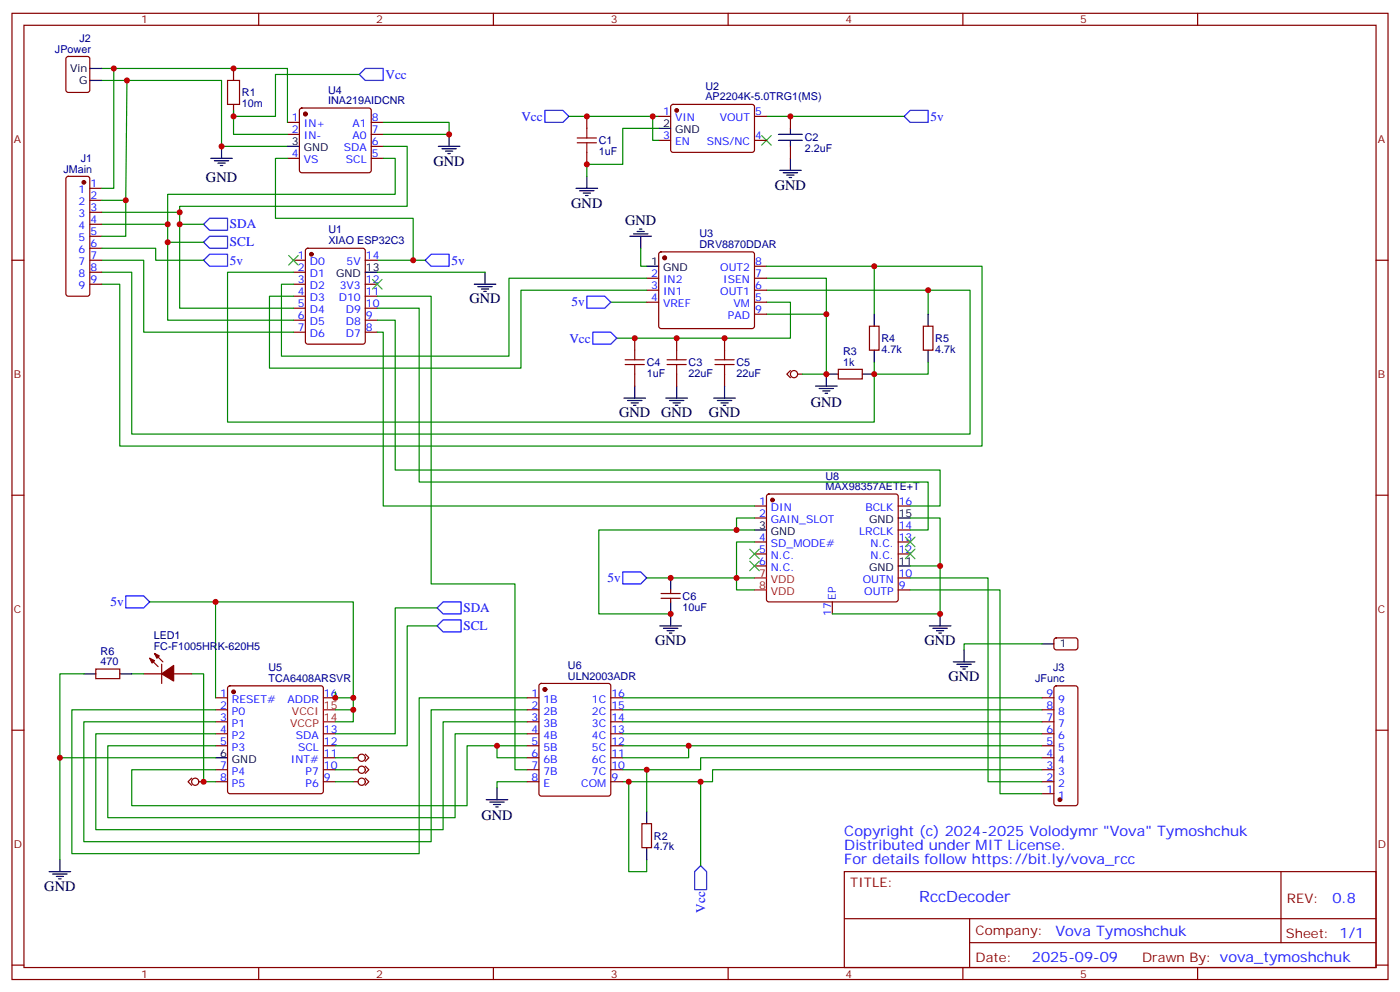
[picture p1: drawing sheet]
<svg xmlns="http://www.w3.org/2000/svg" width="412mm" height="292mm" viewBox="0 0 412 292" stroke-linecap="round" stroke-linejoin="round" font-family="sans-serif">
<g fill="none" stroke="#870000" stroke-width=".35">
<path d="M3.5 3.9h405.4v284.4h-405.4zM7.1 7.4h398.2v277.3h-398.2zM19.6 16.8l.5-.2h5.7l.6 .4 .1 9.5-.5 .6-5.9 .1-.6-.5-.1-9.4zM76.2 3.9v3.5M145.3 3.9v3.5M214.5 3.9v3.5M283.6 3.9v3.5M352.8 3.9v3.5M68.8 20.1v3.6M68.8 30.7v3.6M84.7 36h3.5M84.7 39.5h3.5"/>
<path d="M88.4 32l.5-.2h19.8l.5 .2 .2 .5v17.6l-.3 .5-.4 .2h-19.8l-.5-.2-.2-.5v-17.6zM109.4 36h3.5M109.4 39.5h3.5M172.9 34.3v3.5M194 34.3h3.6M197.8 30.9l.5-.2 23.5 .1 .4 .6v13l-.7 .4h-23.5l-.4-.7v-12.7zM222.2 34.3h3.6M232.8 34.3v3.5M19.6 52.1l.5-.2h5.7l.5 .2 .2 .5v33.9l-.3 .5-.4 .2h-5.7l-.5-.3-.2-.4v-33.9zM26.5 55.4h3.5M26.5 58.9h3.5M84.7 46.6h3.5"/>
<path d="M109.4 46.6h3.5M109.4 43.1h3.5M172.9 44.8v3.6M194 41.3h3.6M222.2 41.3h3.6M232.8 43.1v3.5M3.5 76.6h3.6M26.5 76.6h3.5M26.5 62.5h3.5M26.5 66h3.5M26.5 69.5h3.5M26.5 73.1h3.5"/>
<path d="M86.4 76.6h3.6M90.2 73.3l.5-.2h16.2l.6 .4 .1 27.1-.5 .6-16.4 .1-.7-.5v-27zM107.6 76.6h3.5M194.3 74.3l.4-.2h26.8l.5 .2 .2 .5v21.2l-.2 .5-.5 .2h-26.8l-.5-.2-.2-.5v-21.2zM222.2 78.4h3.6M405.3 76.6h3.6M26.5 80.1h3.5M26.5 83.6h3.5M86.4 80.1h3.6M86.4 83.6h3.6M86.4 87.2h3.6M86.4 90.7h3.6"/>
<path d="M86.4 94.2h3.6M86.4 97.8h3.6M107.6 83.6h3.5M107.6 87.2h3.5M107.6 90.7h3.5M107.6 94.2h3.5M107.6 97.8h3.5M187 99.5v3.5M190.5 81.9h3.5M190.5 85.4h3.5M190.5 88.9h3.5M199.3 99.5v3.5"/>
<path d="M213.4 99.5v3.5M222.2 81.9h3.6M222.2 85.4h3.6M222.2 88.9h3.6M222.2 92.5h3.6M256.1 96h2.8v7h-2.8zM272 96h2.8v7h-2.8zM187 110.1v3.5M199.3 110.1v3.5M213.4 110.1v3.5M232.8 109l-1 1.1 1 1.1M234.9 110.1h1.5"/>
<path d="M246.9 108.7h7.1v2.8h-7.1zM3.5 145.7h3.6M222.2 148.9h3.6M222.2 152.4h3.6M222.2 159.5h3.6M226 145.6l.5-.2h37.4l.5 .2 .2 .5v30.3l-.3 .5-.4 .2h-37.4l-.5-.2-.2-.5v-30.3zM264.6 148.9h3.5M264.6 159.5h3.5M264.6 156h3.5M405.3 145.7h3.6M194.7 174.7h5.7M194.7 176.1h5.7"/>
<path d="M197.6 173.6v1.1M197.6 176.1v1M222.2 163h3.6M222.2 166.5h3.6M245.2 177.1v3.6M264.6 163h3.5M264.6 173.6h3.5M264.6 170.1h3.5M28.2 196.9h7.1v2.8h-7.1zM42.3 198.3h5.3M44.1 193.7l2.5 2.5M45.5 192.3l2.5 2.5"/>
<path d="M47.6 195.5v5.6M51.2 198.3h5.2M310.7 187.9l.4-.2 6 .1 .4 .6-.1 2.4-.6 .4h-5.9l-.5-.7v-2.1zM3.5 214.9h3.6M63.5 205.4h3.5M63.5 208.9h3.5M63.5 212.4h3.5M63.5 215.9h3.5M63.5 219.5h3.5M67.3 202l.4-.2h26.8l.5 .2 .2 .5v30.4l-.2 .5-.5 .2h-26.8l-.5-.3-.2-.4v-30.4zM95.2 205.4h3.6M95.2 215.9h3.6"/>
<path d="M95.2 219.5h3.6M155.2 205.4h3.5M155.2 208.9h3.5M155.2 212.4h3.5M155.2 215.9h3.5M155.2 219.5h3.5M159 201.3l.5-.2h19.7l.7 .4v32.1l-.4 .6-20 .1-.7-.5-.1-32zM179.9 205.4h3.5M179.9 208.9h3.5M179.9 212.4h3.5M179.9 215.9h3.5M179.9 219.5h3.5"/>
<path d="M306.9 205.4h3.5M306.9 208.9h3.5M306.9 212.4h3.5M306.9 215.9h3.5M306.9 219.5h3.5M310.7 202l.4-.2h5.7l.5 .2 .2 .5v33.9l-.2 .5-.5 .2h-5.7l-.4-.2-.3-.5v-33.9zM405.3 214.9h3.6M56.4 229l-1 1 1 1.1M58.6 230h1.4M63.5 226.5h3.5M63.5 230h3.5M95.2 226.5h3.6"/>
<path d="M95.2 230h3.6M95.2 223h3.6M104.1 226.5h1.4M104.1 230h1.4M104.1 223h1.4M107.6 229l1.1 1-1.1 1.1M107.6 225.5l1.1 1-1.1 1.1M107.6 221.9l1.1 1.1-1.1 1M155.2 226.5h3.5M155.2 230h3.5M155.2 223h3.5M179.9 226.5h3.5"/>
<path d="M179.9 230h3.5M179.9 223h3.5M306.9 226.5h3.5M306.9 230h3.5M306.9 223h3.5M306.9 233.6h3.5M189.1 242.4h2.8v7h-2.8zM248.7 256.5h156.6v28.2h-156.6zM377.3 256.5v20.9M248.7 270.4h156.5M285.6 277.4h119.6M285.6 270.4v14.1"/>
<path d="M3.5 284h3.6M76.2 284.7v3.6M145.3 284.7v3.6M214.5 284.7v3.6M283.6 284.7v3.6M352.8 284.7v3.6M405.3 284h3.6"/>
<circle cx="233.9" cy="110.1" r="1.06"/>
<circle cx="57.5" cy="230" r="1.06"/>
<circle cx="106.5" cy="226.5" r="1.06"/>
<circle cx="106.5" cy="223" r="1.06"/>
<circle cx="106.5" cy="230" r="1.06"/>
</g>
<g fill="none" stroke="#00f" stroke-width=".35">
<path d="M107.6 20.1h5.3v3.6h-5.3l-1.8-1.8zM160.5 32.5h5.3l1.8 1.8-1.8 1.7h-5.3zM266.3 34.3l1.8-1.8h5.3v3.5h-5.3zM60 76.6l1.7-1.8h5.3v3.6h-5.3zM60 66l1.7-1.8h5.3v3.6h-5.3zM60 71.3l1.7-1.8h5.3v3.6h-5.3zM125.2 76.6l1.8-1.8h5.3v3.6h-5.3zM172.9 87.2h5.3l1.7 1.7-1.7 1.8h-5.3zM174.6 97.8h5.3l1.8 1.7-1.8 1.8h-5.3zM37 175.4h5.3l1.8 1.7-1.8 1.8h-5.3zM128.8 178.9l1.7-1.8h5.3v3.6h-5.3zM183.4 168.3h5.3l1.8 1.8-1.8 1.7h-5.3z"/>
<path d="M130.5 182.4h5.3v3.5h-5.3l-1.7-1.7zM206.4 254.7l1.7 1.8v5.3h-3.5v-5.3z"/>
</g>
<g fill="none" stroke="#008700" stroke-width=".35">
<path d="M30 23.7h35.3v19.4h19.4M30 20.1h54.7v15.9M33.5 20.1v35.3h-3.5M37.4 23.7l-.4 35.2h-7M68.8 32.5v7h15.9M105.8 21.9h-24.7v12.4h-12.3M112.9 36h19.4v3.5h-19.4M167.6 34.3h26.4M192.3 34.3v7h1.7M194 37.8h-10.6v10.6h-10.5v3.5M225.8 34.3h40.5M37 58.9v10.6h-7"/>
<path d="M84.7 46.6h-3.6v17.6h40.6v12.4M112.9 43.1h7v17.6h-67v1.8M112.9 46.6h3.5v10.6h-67v8.8M30 62.5h22.9v28.2h33.5M30 66h19.4v28.2h37M30 76.6h12.3v21.2h44.1M30 73.1h15.9v3.5h14.1M49.4 71.3h10.6M52.9 66h7.1M111.1 76.6h14.1M188.7 73.1v5.3h1.8M225.8 78.4h63.5v52.9h-254v-47.7h-5.3"/>
<path d="M257.5 78.4v14.1M30 80.1h8.8v47.6h247v-42.3h-60M86.4 80.1h-19.4v44.1h190.5v-14.1M111.1 87.2h15.9v84.6h24.7v54.7h3.5M111.1 94.2h5.3v44.1h160.5v10.6h-8.8M111.1 90.7h12.4v51.2h149.9v14.1h-5.3M111.1 97.8h1.8v51.1h109.3M111.1 80.1h31.8M179.9 88.9h10.6M190.5 81.9h-40.6v22.9h-67v-21.2h3.5M190.5 85.4h-37v22.9h-74.1v-21.1h7M225.8 88.9h7v10.6h-51.1"/>
<path d="M225.8 81.9h17.6v10.6h-17.6M243.4 92.5v17.6h-7M273.4 85.4v7.1M257.5 106.6v3.5h15.9v-3.5M222.2 159.5h-5.2v14.1h5.2M222.2 156h-45.8v24.7h21.2M222.2 152.4h-5.2v3.6M268.1 152.4h8.8v28.3h-31.7M44.1 177.1h60v31.8h-5.3M63.5 177.1v28.3M128.8 178.9h-12.4v37h-17.6M190.5 170.1h31.7"/>
<path d="M268.1 173.6h26.5v60h12.3M268.1 170.1h22.9v59.9h15.9M268.1 166.5h8.8M24.7 198.3h-7.1v54.7M38.8 198.3h3.5M56.4 198.3h3.6v31.7h3.5M128.8 184.2h-8.9v35.3h-21.1M306.9 189.5h-22.9v1.7M98.8 203.6v1.8h5.3M104.1 208.9v3.5h-5.3M146.4 219.5h-8.8v17.6h-98.8v-10.6h24.7M155.2 219.5h-8.8v3.5h8.8"/>
<path d="M155.2 215.9h-21.1v24.7h-102.4v-21.1h31.8M155.2 212.4h-24.7v31.8h-102.3v-28.3h35.3M155.2 208.9h-28.2v38.8h-102.3v-35.3h38.8M155.2 205.4h-31.7v45.8h-102.3v-42.3h42.3M183.4 205.4h123.5M183.4 208.9h123.5M183.4 212.4h123.5M183.4 215.9h123.5M183.4 219.5h123.5M202.8 219.5v3.5h-19.4M17.6 223h45.9M98.8 230h5.3"/>
<path d="M98.8 223h5.3M98.8 226.5h5.3M155.2 230h-8.8v1.8M183.4 230h23v24.7M185.2 230v26.5h5.3v-3.5M190.5 226.5v12.4M306.9 223h-100.5v3.5h-23M306.9 226.5h-97v3.5h-3.5"/>
</g>
<g fill="none" stroke="#000" stroke-width=".35">
<path d="M26.5 20.1h3.5M26.5 23.7h3.5M132.3 39.5v3.6M194 37.8h3.6M229.3 39.5h7.1M232.8 37.8v1.7M62.1 46.6h6.3M63.1 47.3h4.3M64.2 48h2.1M64.9 48.7h.7M65.3 43.1v3.5M84.7 43.1h3.5"/>
<path d="M129.1 43.1h6.4M130.2 43.8h4.2M131.2 44.5h2.1M131.9 45.2h.7M169.7 55.4h6.3M170.7 56.1h4.3M171.8 56.8h2.1M172.5 57.5h.7M172.9 51.9v3.5M229.3 41.3h7.1M229.7 50.1h6.3M230.7 50.8h4.2"/>
<path d="M231.8 51.5h2.1M232.5 52.2h.7M232.8 41.3v1.8M232.8 46.6v3.5M185.6 69.5h6.3M186.6 68.8h4.3M187.7 68.1h2.1M188.4 67.4h.7M188.7 69.5v3.6M190.5 78.4h3.5M107.6 80.1h3.5M139.7 83.6h6.3"/>
<path d="M140.8 84.3h4.2M141.8 85.1h2.1M142.5 85.8h.7M142.9 80.1v3.5M257.5 92.5v3.5M273.4 92.5v3.5M183.8 117.2h6.3M184.9 117.9h4.2M185.9 118.6h2.1M186.6 119.3h.7M187 113.6v3.6M196.1 117.2h6.4"/>
<path d="M197.2 117.9h4.2M198.3 118.6h2.1M199 119.3h.7M199.3 113.6v3.6M210.3 117.2h6.3M211.3 117.9h4.2M212.4 118.6h2.1M213.1 119.3h.7M213.4 113.6v3.6M240.2 113.6h6.4M241.3 114.3h4.2M242.4 115h2.1"/>
<path d="M243.1 115.7h.7M246.9 110.1h-3.5v3.5M254 110.1h3.5M257.5 103v3.6M273.4 103v3.6M222.2 156h3.6M264.6 152.4h3.5M197.6 170.1v3.5M197.6 177.1v7.1M264.6 166.5h3.5M24.7 198.3h3.5M35.3 198.3h3.5"/>
<path d="M194.4 184.2h6.3M195.4 184.9h4.3M196.5 185.6h2.1M197.2 186.3h.7M273.8 184.2h6.3M274.8 184.9h4.2M275.9 185.6h2.1M276.6 186.3h.7M276.9 180.7v3.5M280.8 194.8h6.4M281.9 195.5h4.2M282.9 196.2h2.1"/>
<path d="M283.6 196.9h.7M284 191.2v3.6M306.9 189.5h3.5M63.5 223h3.5M143.2 235.3h6.4M144.3 236h4.2M145.3 236.7h2.2M146 237.5h.8M146.4 231.8v3.5M190.5 238.9v3.5M14.5 256.5h6.3M15.5 257.2h4.3"/>
<path d="M16.6 257.9h2.1M17.3 258.6h.7M17.6 253v3.5M190.5 249.4v3.6"/>
</g>
<g fill="#870000" stroke="#870000" stroke-width=".35">
<path d="M44.1 193.7l1.4 .7-.7 .7z"/>
<path d="M45.5 192.3l1.4 .7-.7 .7z"/>
<path d="M47.6 198.3l3.6-2.5v4.6z"/>
<circle cx="195.8" cy="75.9" r=".53"/>
<circle cx="91.7" cy="74.8" r=".53"/>
<circle cx="199.3" cy="32.5" r=".53"/>
<circle cx="90" cy="33.5" r=".53"/>
<circle cx="68.8" cy="203.6" r=".53"/>
<circle cx="160.5" cy="202.9" r=".53"/>
<circle cx="24.7" cy="53.7" r=".53"/>
<circle cx="312.2" cy="235.3" r=".53"/>
<circle cx="227.5" cy="147.1" r=".53"/>
</g>
<g fill="none" stroke="#3c3" stroke-width=".35">
<path d="M224.4 39.9l2.8 2.8M227.2 39.9l-2.8 2.8M85 75.2l2.8 2.8M87.8 75.2l-2.8 2.8M109.7 82.2l2.8 2.9M112.5 82.2l-2.8 2.9M266.7 158.1l2.8 2.8M269.5 158.1l-2.8 2.8M220.8 161.6l2.9 2.8M220.8 165.1l2.9 2.9M223.7 161.6l-2.9 2.8M223.7 165.1l-2.9 2.9"/>
<path d="M266.7 161.6l2.8 2.8M269.5 161.6l-2.8 2.8"/>
</g>
<g fill="none" stroke="#a10000" stroke-width=".35">
<path d="M67 23.7h3.6v7h-3.6zM172.9 37.8v2.8M170 40.6h5.7M170 42h5.7M172.9 42v2.8M184.1 105.9h5.7M184.1 107.3h5.7M187 103v2.9M187 107.3v2.8M196.5 105.9h5.6M196.5 107.3h5.6M199.3 103v2.9"/>
<path d="M199.3 107.3v2.8M210.6 105.9h5.7M210.6 107.3h5.7M213.4 103v2.9M213.4 107.3v2.8"/>
</g>
<path d="M222.2 170.1h3.6M222.2 173.6h3.6M95.2 212.4h3.6M95.2 208.9h3.6" fill="none" stroke="#f00" stroke-width=".35"/>
<g fill="#c00">
<circle cx="192.3" cy="34.3" r=".88"/>
<circle cx="65.3" cy="43.1" r=".88"/>
<circle cx="132.3" cy="39.5" r=".88"/>
<circle cx="121.7" cy="76.6" r=".88"/>
<circle cx="68.8" cy="34.3" r=".88"/>
<circle cx="68.8" cy="20.1" r=".88"/>
<circle cx="52.9" cy="66" r=".88"/>
<circle cx="49.4" cy="71.3" r=".88"/>
<circle cx="104.1" cy="208.9" r=".88"/>
<circle cx="273.4" cy="85.4" r=".88"/>
<circle cx="243.4" cy="92.5" r=".88"/>
<circle cx="63.5" cy="177.1" r=".88"/>
<circle cx="257.5" cy="110.1" r=".88"/>
<circle cx="243.4" cy="110.1" r=".88"/>
<circle cx="232.8" cy="34.3" r=".88"/>
<circle cx="172.9" cy="34.3" r=".88"/>
<circle cx="172.9" cy="48.4" r=".88"/>
<circle cx="187" cy="99.5" r=".88"/>
<circle cx="199.3" cy="99.5" r=".88"/>
<circle cx="104.1" cy="205.4" r=".88"/>
<circle cx="98.8" cy="205.4" r=".88"/>
<circle cx="213.4" cy="99.5" r=".88"/>
<circle cx="52.9" cy="62.5" r=".88"/>
<circle cx="49.4" cy="66" r=".88"/>
<circle cx="33.5" cy="20.1" r=".88"/>
<circle cx="37" cy="58.9" r=".88"/>
<circle cx="257.5" cy="78.4" r=".88"/>
<circle cx="37.4" cy="23.7" r=".88"/>
<circle cx="190.5" cy="226.5" r=".88"/>
<circle cx="185.2" cy="230" r=".88"/>
<circle cx="206.4" cy="230" r=".88"/>
<circle cx="202.8" cy="219.5" r=".88"/>
<circle cx="60" cy="230" r=".88"/>
<circle cx="197.6" cy="170.1" r=".88"/>
<circle cx="217" cy="170.1" r=".88"/>
<circle cx="197.6" cy="180.7" r=".88"/>
<circle cx="276.9" cy="166.5" r=".88"/>
<circle cx="217" cy="156" r=".88"/>
<circle cx="276.9" cy="180.7" r=".88"/>
<circle cx="17.6" cy="223" r=".88"/>
<circle cx="146.4" cy="219.5" r=".88"/>
</g>
<text font-size="4.6" fill="#00f" x="270.8" y="265.5">RccDecoder</text>
<g font-size="4.2">
<text x="60.7" y="53.6">GND</text>
<text x="127.7" y="48.7">GND</text>
<text x="228.2" y="55.8">GND</text>
<text x="168.3" y="61.1">GND</text>
<text x="184.1" y="66.4">GND</text>
<text x="138.3" y="89.3">GND</text>
<text x="238.8" y="119.7">GND</text>
<text x="182.4" y="122.8">GND</text>
<text x="194.7" y="122.8">GND</text>
<text x="208.8" y="122.8">GND</text>
<text x="193" y="189.8">GND</text>
<text x="272.3" y="189.8">GND</text>
<text x="279.4" y="200.4">GND</text>
<text x="141.8" y="241.5">GND</text>
<text x="13.1" y="262.1">GND</text>
</g>
<g font-size="4.2" fill="#00f">
<text x="248.7" y="245.9">Copyright (c) 2024-2025 Volodymr &quot;Vova&quot; Tymoshchuk</text>
<text x="248.7" y="250.2">Distributed under MIT License.</text>
<text x="248.7" y="254.4">For details follow https://bit.ly/vova_rcc</text>
<text x="392.5" y="265.8">0.8</text>
<text x="310.9" y="275.3">Vova Tymoshchuk</text>
<text x="304" y="283.1">2025-09-09</text>
</g>
<g font-size="3.9" fill="#00f">
<text x="113.6" y="23.1">Vcc</text>
<text x="153.6" y="35.5">Vcc</text>
<text x="274.1" y="35.6">5v</text>
<text x="67.7" y="67.2">SDA</text>
<text x="67.7" y="77.9">5v</text>
<text x="67.7" y="72.5">SCL</text>
<text x="133" y="77.9">5v</text>
<text x="168.4" y="90.1">5v</text>
<text x="167.7" y="100.8">Vcc</text>
<text x="178.9" y="171.2">5v</text>
<text x="32.6" y="178.4">5v</text>
<text x="136.5" y="180.1">SDA</text>
<text x="136.5" y="185.4">SCL</text>
<text x="207.7" y="268.6" transform="rotate(-90 207.7 268.6)">Vcc</text>
</g>
<g font-size="3.9" fill="#800">
<text x="250.5" y="261.1">TITLE:</text>
<text x="379.1" y="265.8">REV:</text>
<text x="287.4" y="275.3">Company:</text>
<text x="378.7" y="275.9">Sheet: 1/1</text>
<text x="287.4" y="283">Date:</text>
<text x="336.4" y="283.1">Drawn By: vova_tymoshchuk</text>
</g>
<g font-size="3.2" fill="#800">
<text x="41.6" y="6.9">1</text>
<text x="110.8" y="6.9">2</text>
<text x="179.9" y="6.9">3</text>
<text x="249.1" y="6.9">4</text>
<text x="318.2" y="6.9">5</text>
<text x="4.1" y="42">A</text>
<text x="405.9" y="42">A</text>
<text x="4.1" y="111.2">B</text>
<text x="405.9" y="111.2">B</text>
<text x="4.1" y="180.3">C</text>
<text x="405.9" y="180.3">C</text>
<text x="4.1" y="249.4">D</text>
<text x="405.9" y="249.4">D</text>
<text x="41.6" y="287.7">1</text>
<text x="110.8" y="287.7">2</text>
<text x="179.9" y="287.7">3</text>
<text x="249.1" y="287.7">4</text>
<text x="318.2" y="287.7">5</text>
</g>
<g font-size="3.2" fill="#000080">
<text x="16.2" y="15.6">JPower</text>
<text x="23.4" y="12.4">J2</text>
<text x="71.3" y="28.3">R1</text>
<text x="96.7" y="27.6">U4</text>
<text x="207.8" y="29.6">AP2204K-5.0TRG1(MS)</text>
<text x="207.8" y="26.4">U2</text>
<text x="71.3" y="31.5">10m</text>
<text x="96.7" y="30.7">INA219AIDCNR</text>
<text x="237.1" y="41.6">C2</text>
<text x="23.8" y="47.7">J1</text>
<text x="176.4" y="45.7">1uF</text>
<text x="176.4" y="42.5">C1</text>
<text x="237.1" y="44.8">2.2uF</text>
<text x="18.7" y="50.8">JMain</text>
<text x="96.7" y="71.9">XIAO ESP32C3</text>
<text x="96.7" y="68.7">U1</text>
<text x="206" y="69.9">U3</text>
<text x="206" y="73.1">DRV8870DDAR</text>
<text x="259.6" y="100.7">R4</text>
<text x="275.5" y="100.7">R5</text>
<text x="190.5" y="107.7">C4</text>
<text x="202.8" y="107.8">C3</text>
<text x="217" y="107.8">C5</text>
<text x="248.4" y="107.6">1k</text>
<text x="248.4" y="104.5">R3</text>
<text x="259.6" y="103.9">4.7k</text>
<text x="275.5" y="103.9">4.7k</text>
<text x="190.5" y="110.9">1uF</text>
<text x="202.8" y="110.9">22uF</text>
<text x="217" y="110.9">22uF</text>
<text x="243.1" y="141.2">U8</text>
<text x="243.1" y="144.3">MAX98357AETE+T</text>
<text x="201.1" y="179.7">10uF</text>
<text x="201.1" y="176.5">C6</text>
<text x="45.3" y="191.2">FC-F1005HRK-620H5</text>
<text x="45.3" y="188.1">LED1</text>
<text x="29.6" y="195.8">470</text>
<text x="29.6" y="192.7">R6</text>
<text x="79.1" y="197.5">U5</text>
<text x="167.3" y="196.9">U6</text>
<text x="310.2" y="197.6">J3</text>
<text x="79.1" y="200.6">TCA6408ARSVR</text>
<text x="167.3" y="200.1">ULN2003ADR</text>
<text x="304.9" y="200.8">JFunc</text>
<text x="192.6" y="250.3">4.7k</text>
<text x="192.6" y="247.1">R2</text>
</g>
<g font-size="3.2">
<text x="20.7" y="21.2">Vin</text>
<text x="23.3" y="24.7">G</text>
<text x="195.4" y="37.4">2</text>
<text x="198.9" y="39.2">GND</text>
<text x="86" y="42.7">3</text>
<text x="89.5" y="44.5">GND</text>
<text x="191.8" y="78">1</text>
<text x="99" y="81.5">GND</text>
<text x="107.8" y="79.8">13</text>
<text x="195.3" y="79.8">GND</text>
<text x="223.6" y="155.6">3</text>
<text x="256" y="153.8">GND</text>
<text x="264.8" y="152.1">15</text>
<text x="227.1" y="157.4">GND</text>
<text x="256" y="168">GND</text>
<text x="264.8" y="166.2">11</text>
<text x="312.2" y="190.5">1</text>
<text x="64.8" y="222.6">6</text>
<text x="68.3" y="224.4">GND</text>
</g>
<g font-size="3.2" fill="#00f">
<text x="86" y="35.7">1</text>
<text x="109.5" y="35.7">8</text>
<text x="195.4" y="33.9">1</text>
<text x="198.9" y="35.7">VIN</text>
<text x="212" y="35.7">VOUT</text>
<text x="222.4" y="33.9">5</text>
<text x="86" y="39.2">2</text>
<text x="89.5" y="37.4">IN+</text>
<text x="89.5" y="41">IN-</text>
<text x="103.9" y="41">A0</text>
<text x="103.9" y="37.4">A1</text>
<text x="109.5" y="39.2">7</text>
<text x="195.4" y="41">3</text>
<text x="222.4" y="41">4</text>
<text x="86" y="46.2">4</text>
<text x="101.3" y="44.5">SDA</text>
<text x="109.5" y="46.2">5</text>
<text x="109.5" y="42.7">6</text>
<text x="198.9" y="42.7">EN</text>
<text x="208.2" y="42.7">SNS/NC</text>
<text x="89.5" y="48">VS</text>
<text x="101.9" y="48">SCL</text>
<text x="23.1" y="56.8">1</text>
<text x="26.6" y="55.1">1</text>
<text x="26.6" y="58.6">2</text>
<text x="23.1" y="60.4">2</text>
<text x="23.1" y="63.9">3</text>
<text x="26.6" y="62.1">3</text>
<text x="26.6" y="65.7">4</text>
<text x="23.1" y="67.4">4</text>
<text x="23.1" y="70.9">5</text>
<text x="26.6" y="69.2">5</text>
<text x="23.1" y="74.5">6</text>
<text x="23.1" y="78">7</text>
<text x="26.6" y="72.7">6</text>
<text x="26.6" y="76.2">7</text>
<text x="87.8" y="76.2">1</text>
<text x="91.3" y="78">D0</text>
<text x="102.1" y="78">5V</text>
<text x="107.8" y="76.2">14</text>
<text x="222.4" y="78">8</text>
<text x="23.1" y="81.5">8</text>
<text x="26.6" y="79.8">8</text>
<text x="26.6" y="83.3">9</text>
<text x="87.8" y="79.8">2</text>
<text x="87.8" y="83.3">3</text>
<text x="91.3" y="81.5">D1</text>
<text x="107.8" y="83.3">12</text>
<text x="191.8" y="81.5">2</text>
<text x="195.3" y="83.3">IN2</text>
<text x="212.2" y="79.8">OUT2</text>
<text x="213.1" y="83.3">ISEN</text>
<text x="222.4" y="81.5">7</text>
<text x="23.1" y="85.1">9</text>
<text x="87.8" y="86.8">4</text>
<text x="91.3" y="85.1">D2</text>
<text x="91.3" y="88.6">D3</text>
<text x="99.8" y="88.6">D10</text>
<text x="100.1" y="85.1">3V3</text>
<text x="107.8" y="86.8">11</text>
<text x="191.8" y="85.1">3</text>
<text x="191.8" y="88.6">4</text>
<text x="195.3" y="86.8">IN1</text>
<text x="212.2" y="86.8">OUT1</text>
<text x="222.4" y="88.6">5</text>
<text x="222.4" y="85.1">6</text>
<text x="87.8" y="90.3">5</text>
<text x="87.8" y="93.9">6</text>
<text x="91.3" y="92.1">D4</text>
<text x="91.3" y="95.6">D5</text>
<text x="101.8" y="95.6">D8</text>
<text x="101.8" y="92.1">D9</text>
<text x="107.8" y="93.9">9</text>
<text x="107.8" y="90.3">10</text>
<text x="195.3" y="90.3">VREF</text>
<text x="214.4" y="93.9">PAD</text>
<text x="216.1" y="90.3">VM</text>
<text x="222.4" y="92.1">9</text>
<text x="87.8" y="97.4">7</text>
<text x="91.3" y="99.2">D6</text>
<text x="101.8" y="99.2">D7</text>
<text x="107.8" y="97.4">8</text>
<text x="223.6" y="148.6">1</text>
<text x="264.8" y="148.6">16</text>
<text x="223.6" y="152.1">2</text>
<text x="227.1" y="150.3">DIN</text>
<text x="227.1" y="153.8">GAIN_SLOT</text>
<text x="254.9" y="150.3">BCLK</text>
<text x="264.8" y="155.6">14</text>
<text x="223.6" y="159.1">4</text>
<text x="227.1" y="160.9">SD_MODE#</text>
<text x="253.1" y="157.4">LRCLK</text>
<text x="256.4" y="160.9">N.C.</text>
<text x="264.8" y="159.1">13</text>
<text x="223.6" y="162.7">5</text>
<text x="223.6" y="166.2">6</text>
<text x="227.1" y="164.4">N.C.</text>
<text x="227.1" y="168">N.C.</text>
<text x="256.4" y="164.4">N.C.</text>
<text x="264.8" y="162.7">12</text>
<text x="254.1" y="171.5">OUTN</text>
<text x="264.8" y="173.2">9</text>
<text x="264.8" y="169.7">10</text>
<text x="246.2" y="176.4" transform="rotate(-90 246.2 176.4)">EP</text>
<text x="254.6" y="175">OUTP</text>
<text x="244.8" y="181.2" transform="rotate(-90 244.8 181.2)">17</text>
<text x="64.8" y="205">1</text>
<text x="64.8" y="208.5">2</text>
<text x="68.3" y="206.8">RESET#</text>
<text x="84.7" y="206.8">ADDR</text>
<text x="95.4" y="205">16</text>
<text x="156.6" y="205">1</text>
<text x="156.6" y="208.5">2</text>
<text x="160.1" y="206.8">1B</text>
<text x="174.4" y="206.8">1C</text>
<text x="180.1" y="208.5">15</text>
<text x="180.1" y="205">16</text>
<text x="308.3" y="208.5">8</text>
<text x="308.3" y="205">9</text>
<text x="311.7" y="206.8">9</text>
<text x="64.8" y="212.1">3</text>
<text x="64.8" y="215.6">4</text>
<text x="68.3" y="210.3">P0</text>
<text x="68.3" y="213.8">P1</text>
<text x="95.4" y="215.6">13</text>
<text x="156.6" y="212.1">3</text>
<text x="156.6" y="215.6">4</text>
<text x="160.1" y="210.3">2B</text>
<text x="160.1" y="213.8">3B</text>
<text x="174.4" y="213.8">3C</text>
<text x="174.4" y="210.3">2C</text>
<text x="180.1" y="215.6">13</text>
<text x="180.1" y="212.1">14</text>
<text x="308.3" y="215.6">6</text>
<text x="308.3" y="212.1">7</text>
<text x="311.7" y="213.8">7</text>
<text x="311.7" y="210.3">8</text>
<text x="64.8" y="219.1">5</text>
<text x="68.3" y="217.3">P2</text>
<text x="68.3" y="220.9">P3</text>
<text x="87.2" y="217.3">SDA</text>
<text x="87.8" y="220.9">SCL</text>
<text x="95.4" y="219.1">12</text>
<text x="156.6" y="219.1">5</text>
<text x="160.1" y="217.3">4B</text>
<text x="160.1" y="220.9">5B</text>
<text x="174.4" y="220.9">5C</text>
<text x="174.4" y="217.3">4C</text>
<text x="180.1" y="219.1">12</text>
<text x="308.3" y="219.1">5</text>
<text x="311.7" y="220.9">5</text>
<text x="311.7" y="217.3">6</text>
<text x="64.8" y="226.2">7</text>
<text x="68.3" y="227.9">P4</text>
<text x="85.7" y="224.4">INT#</text>
<text x="90" y="227.9">P7</text>
<text x="95.4" y="226.2">10</text>
<text x="95.4" y="222.6">11</text>
<text x="156.6" y="222.6">6</text>
<text x="156.6" y="226.2">7</text>
<text x="160.1" y="224.4">6B</text>
<text x="160.1" y="227.9">7B</text>
<text x="174.4" y="227.9">7C</text>
<text x="174.4" y="224.4">6C</text>
<text x="180.1" y="226.2">10</text>
<text x="180.1" y="222.6">11</text>
<text x="308.3" y="226.2">3</text>
<text x="308.3" y="222.6">4</text>
<text x="311.7" y="227.9">3</text>
<text x="311.7" y="224.4">4</text>
<text x="64.8" y="229.7">8</text>
<text x="68.3" y="231.5">P5</text>
<text x="90" y="231.5">P6</text>
<text x="95.4" y="229.7">9</text>
<text x="156.6" y="229.7">8</text>
<text x="160.1" y="231.5">E</text>
<text x="171.2" y="231.5">COM</text>
<text x="180.1" y="229.7">9</text>
<text x="308.3" y="233.2">1</text>
<text x="308.3" y="229.7">2</text>
<text x="311.7" y="231.5">2</text>
<text x="311.7" y="235">1</text>
</g>
<g font-size="3.2" fill="#f00">
<text x="223.6" y="169.7">7</text>
<text x="223.6" y="173.2">8</text>
<text x="227.1" y="171.5">VDD</text>
<text x="227.1" y="175">VDD</text>
<text x="95.4" y="208.5">15</text>
<text x="85.4" y="213.8">VCCP</text>
<text x="86" y="210.3">VCCI</text>
<text x="95.4" y="212.1">14</text>
</g>
</svg>
